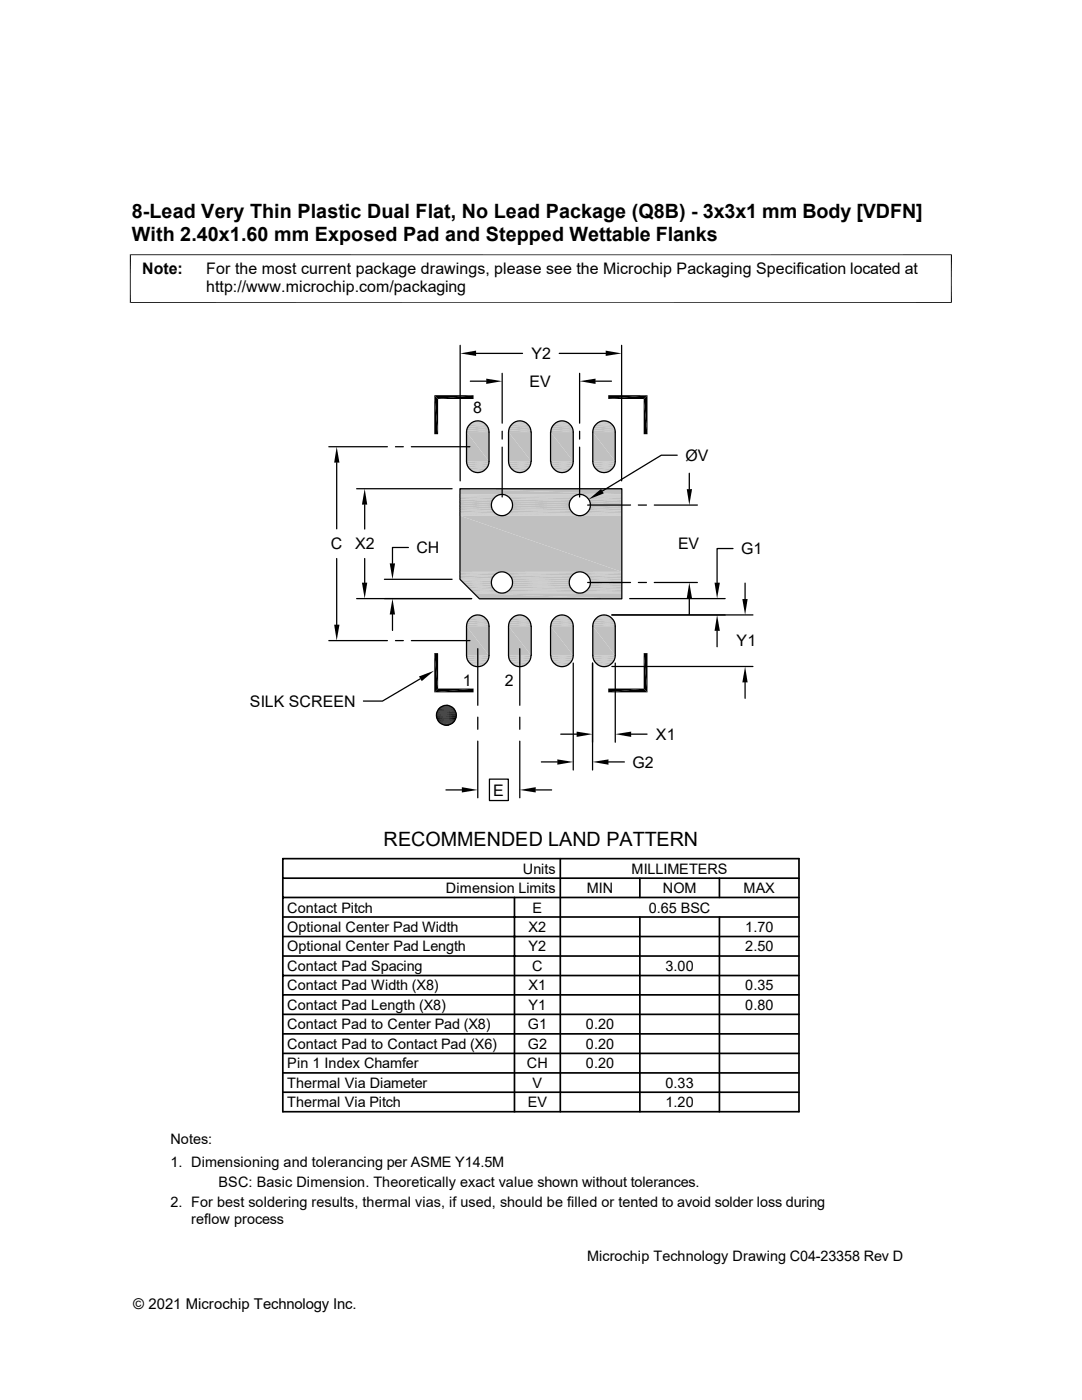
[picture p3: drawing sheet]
<svg xmlns="http://www.w3.org/2000/svg" width="216mm" height="279mm" viewBox="0 0 216 279" stroke-linecap="round" stroke-linejoin="round" font-family="sans-serif">
<g fill="#c0c0c0">
<path d="M94.7 84.1h1.3z"/>
<path d="M95.1 84l.9 .1z"/>
</g>
<path d="M94.3 84.2h2.1" fill="none" stroke="#c0c0c0" stroke-width=".2"/>
<path d="M94.7 84.1h1.3l.4 .1z" fill="#c0c0c0"/>
<path d="M94 84.3h2.7" fill="none" stroke="#c0c0c0" stroke-width=".21"/>
<path d="M93.4 84.9h3.8M93.7 84.6h3.3" fill="none" stroke="#c0c0c0" stroke-width=".3"/>
<path d="M93.1 86h4.5M93.2 85.2h4.3" fill="none" stroke="#c0c0c0" stroke-width=".38"/>
<path d="M93.1 85.6h4.5" fill="none" stroke="#c0c0c0" stroke-width=".42"/>
<g fill="#c0c0c0">
<path d="M93.1 86.2l4.5 5.9h-4.5z"/>
<path d="M93.1 86.2h4.5v5.9z"/>
</g>
<path d="M93.1 92.3h4.5M93.2 93.1h4.3" fill="none" stroke="#c0c0c0" stroke-width=".38"/>
<path d="M93.1 92.7h4.5" fill="none" stroke="#c0c0c0" stroke-width=".42"/>
<path d="M93.4 93.4h3.8" fill="none" stroke="#c0c0c0" stroke-width=".34"/>
<path d="M93.7 93.7h3.3" fill="none" stroke="#c0c0c0" stroke-width=".25"/>
<path d="M94 94h2.7" fill="none" stroke="#c0c0c0" stroke-width=".21"/>
<path d="M94.3 94.1l1.7 .1h-1.3z" fill="#c0c0c0"/>
<path d="M94.3 94.1h2.1" fill="none" stroke="#c0c0c0" stroke-width=".2"/>
<g fill="#c0c0c0">
<path d="M94.7 94.2l.8 .1z"/>
<path d="M94.7 94.2h1.3z"/>
<path d="M94.7 122.8h1.3z"/>
<path d="M95.1 122.7l.9 .1z"/>
</g>
<path d="M94.3 122.9h2.1" fill="none" stroke="#c0c0c0" stroke-width=".2"/>
<path d="M94.7 122.8h1.3l.4 .2z" fill="#c0c0c0"/>
<path d="M94 123.1h2.7" fill="none" stroke="#c0c0c0" stroke-width=".21"/>
<path d="M93.7 123.3h3.3" fill="none" stroke="#c0c0c0" stroke-width=".25"/>
<path d="M93.4 123.6h3.8" fill="none" stroke="#c0c0c0" stroke-width=".34"/>
<path d="M93.1 124.8h4.5M93.2 124h4.3" fill="none" stroke="#c0c0c0" stroke-width=".38"/>
<path d="M93.1 124.4h4.5" fill="none" stroke="#c0c0c0" stroke-width=".42"/>
<g fill="#c0c0c0">
<path d="M93.1 125l4.5 5.8h-4.5z"/>
<path d="M93.1 125h4.5v5.8z"/>
</g>
<path d="M93.1 131h4.5M93.2 131.8h4.3" fill="none" stroke="#c0c0c0" stroke-width=".38"/>
<path d="M93.1 131.4h4.5" fill="none" stroke="#c0c0c0" stroke-width=".42"/>
<path d="M93.4 132.1h3.8M93.7 132.4h3.3" fill="none" stroke="#c0c0c0" stroke-width=".3"/>
<path d="M94 132.7h2.7" fill="none" stroke="#c0c0c0" stroke-width=".21"/>
<path d="M94.3 132.8l1.7 .2h-1.3z" fill="#c0c0c0"/>
<path d="M94.3 132.9h2.1" fill="none" stroke="#c0c0c0" stroke-width=".2"/>
<g fill="#c0c0c0">
<path d="M94.7 133l.8 .1z"/>
<path d="M94.7 133h1.3z"/>
<path d="M103.1 122.8h1.3z"/>
<path d="M103.5 122.7l.9 .1z"/>
<path d="M102.7 123l.4-.2 1.6 .2z"/>
<path d="M103.1 122.8h1.3l.3 .2z"/>
</g>
<path d="M102.4 123.1h2.7" fill="none" stroke="#c0c0c0" stroke-width=".21"/>
<path d="M102.1 123.3h3.3" fill="none" stroke="#c0c0c0" stroke-width=".25"/>
<path d="M101.8 123.6h3.9" fill="none" stroke="#c0c0c0" stroke-width=".34"/>
<path d="M101.5 124.8h4.5M101.6 124h4.2" fill="none" stroke="#c0c0c0" stroke-width=".38"/>
<path d="M101.5 124.4h4.5" fill="none" stroke="#c0c0c0" stroke-width=".42"/>
<g fill="#c0c0c0">
<path d="M101.5 125l4.5 5.8h-4.5z"/>
<path d="M101.5 125h4.5v5.8z"/>
</g>
<path d="M101.5 131h4.5M101.6 131.8h4.2" fill="none" stroke="#c0c0c0" stroke-width=".38"/>
<path d="M101.5 131.4h4.5" fill="none" stroke="#c0c0c0" stroke-width=".42"/>
<path d="M101.8 132.1h3.9M102.1 132.4h3.3" fill="none" stroke="#c0c0c0" stroke-width=".3"/>
<path d="M102.4 132.7h2.7" fill="none" stroke="#c0c0c0" stroke-width=".21"/>
<g fill="#c0c0c0">
<path d="M102.7 132.8l1.7 .2h-1.3z"/>
<path d="M102.7 132.8h2l-.3 .2z"/>
<path d="M103.1 133l.8 .1z"/>
<path d="M103.1 133h1.3z"/>
<path d="M111.5 122.8h1.2z"/>
<path d="M111.9 122.7l.8 .1z"/>
<path d="M111.1 123l.4-.2 1.6 .2z"/>
<path d="M111.5 122.8h1.2l.4 .2z"/>
</g>
<path d="M110.7 123.1h2.8" fill="none" stroke="#c0c0c0" stroke-width=".21"/>
<path d="M110.4 123.3h3.4" fill="none" stroke="#c0c0c0" stroke-width=".25"/>
<path d="M110.2 123.6h3.8" fill="none" stroke="#c0c0c0" stroke-width=".34"/>
<path d="M109.9 124.8h4.5M110 124h4.2" fill="none" stroke="#c0c0c0" stroke-width=".38"/>
<path d="M109.9 124.4h4.4" fill="none" stroke="#c0c0c0" stroke-width=".42"/>
<g fill="#c0c0c0">
<path d="M109.9 125l4.5 5.8h-4.5z"/>
<path d="M109.9 125h4.5v5.8z"/>
</g>
<path d="M109.9 131h4.5M110 131.8h4.2" fill="none" stroke="#c0c0c0" stroke-width=".38"/>
<path d="M109.9 131.4h4.4" fill="none" stroke="#c0c0c0" stroke-width=".42"/>
<path d="M110.2 132.1h3.8M110.4 132.4h3.4" fill="none" stroke="#c0c0c0" stroke-width=".3"/>
<path d="M110.7 132.7h2.8" fill="none" stroke="#c0c0c0" stroke-width=".21"/>
<g fill="#c0c0c0">
<path d="M111.1 132.8l1.6 .2h-1.2z"/>
<path d="M111.1 132.8h2l-.4 .2z"/>
<path d="M111.5 133l.9 .1z"/>
<path d="M111.5 133h1.2z"/>
<path d="M119.9 122.8h1.3z"/>
<path d="M120.3 122.7l.9 .1z"/>
</g>
<path d="M119.5 122.9h2" fill="none" stroke="#c0c0c0" stroke-width=".2"/>
<path d="M119.9 122.8h1.3l.3 .2z" fill="#c0c0c0"/>
<path d="M119.2 123.1h2.7" fill="none" stroke="#c0c0c0" stroke-width=".21"/>
<path d="M118.9 123.3h3.3" fill="none" stroke="#c0c0c0" stroke-width=".25"/>
<path d="M118.6 123.6h3.8" fill="none" stroke="#c0c0c0" stroke-width=".34"/>
<path d="M118.3 124.8h4.5M118.4 124h4.2" fill="none" stroke="#c0c0c0" stroke-width=".38"/>
<path d="M118.3 124.4h4.4" fill="none" stroke="#c0c0c0" stroke-width=".42"/>
<g fill="#c0c0c0">
<path d="M118.3 125l4.5 5.8h-4.5z"/>
<path d="M118.3 125h4.5v5.8z"/>
</g>
<path d="M118.3 131h4.5M118.4 131.8h4.2" fill="none" stroke="#c0c0c0" stroke-width=".38"/>
<path d="M118.3 131.4h4.4" fill="none" stroke="#c0c0c0" stroke-width=".42"/>
<path d="M118.6 132.1h3.8M118.9 132.4h3.3" fill="none" stroke="#c0c0c0" stroke-width=".3"/>
<path d="M119.2 132.7h2.7" fill="none" stroke="#c0c0c0" stroke-width=".21"/>
<path d="M119.5 132.8l1.7 .2h-1.3z" fill="#c0c0c0"/>
<path d="M119.5 132.9h2" fill="none" stroke="#c0c0c0" stroke-width=".2"/>
<g fill="#c0c0c0">
<path d="M119.9 133l.8 .1z"/>
<path d="M119.9 133h1.3z"/>
<path d="M119.9 84.1h1.3z"/>
<path d="M120.3 84l.9 .1z"/>
</g>
<path d="M119.5 84.2h2" fill="none" stroke="#c0c0c0" stroke-width=".2"/>
<path d="M119.9 84.1h1.3l.3 .1z" fill="#c0c0c0"/>
<path d="M119.2 84.3h2.7" fill="none" stroke="#c0c0c0" stroke-width=".21"/>
<path d="M118.6 84.9h3.8M118.9 84.6h3.3" fill="none" stroke="#c0c0c0" stroke-width=".3"/>
<path d="M118.3 86h4.5M118.4 85.2h4.2" fill="none" stroke="#c0c0c0" stroke-width=".38"/>
<path d="M118.3 85.6h4.4" fill="none" stroke="#c0c0c0" stroke-width=".42"/>
<g fill="#c0c0c0">
<path d="M118.3 86.2l4.5 5.9h-4.5z"/>
<path d="M118.3 86.2h4.5v5.9z"/>
</g>
<path d="M118.3 92.3h4.5M118.4 93.1h4.2" fill="none" stroke="#c0c0c0" stroke-width=".38"/>
<path d="M118.3 92.7h4.4" fill="none" stroke="#c0c0c0" stroke-width=".42"/>
<path d="M118.6 93.4h3.8" fill="none" stroke="#c0c0c0" stroke-width=".34"/>
<path d="M118.9 93.7h3.3" fill="none" stroke="#c0c0c0" stroke-width=".25"/>
<path d="M119.2 94h2.7" fill="none" stroke="#c0c0c0" stroke-width=".21"/>
<path d="M119.5 94.1l1.7 .1h-1.3z" fill="#c0c0c0"/>
<path d="M119.5 94.1h2" fill="none" stroke="#c0c0c0" stroke-width=".2"/>
<g fill="#c0c0c0">
<path d="M119.9 94.2l.8 .1z"/>
<path d="M119.9 94.2h1.3z"/>
<path d="M111.5 84.1h1.2z"/>
<path d="M111.9 84l.8 .1z"/>
<path d="M111.1 84.2l.4-.1 1.6 .1z"/>
<path d="M111.5 84.1h1.2l.4 .1z"/>
</g>
<path d="M110.7 84.3h2.8" fill="none" stroke="#c0c0c0" stroke-width=".21"/>
<path d="M110.2 84.9h3.8M110.4 84.6h3.4" fill="none" stroke="#c0c0c0" stroke-width=".3"/>
<path d="M109.9 86h4.5M110 85.2h4.2" fill="none" stroke="#c0c0c0" stroke-width=".38"/>
<path d="M109.9 85.6h4.4" fill="none" stroke="#c0c0c0" stroke-width=".42"/>
<g fill="#c0c0c0">
<path d="M109.9 86.2l4.5 5.9h-4.5z"/>
<path d="M109.9 86.2h4.5v5.9z"/>
</g>
<path d="M109.9 92.3h4.5M110 93.1h4.2" fill="none" stroke="#c0c0c0" stroke-width=".38"/>
<path d="M109.9 92.7h4.4" fill="none" stroke="#c0c0c0" stroke-width=".42"/>
<path d="M110.2 93.4h3.8" fill="none" stroke="#c0c0c0" stroke-width=".34"/>
<path d="M110.4 93.7h3.4" fill="none" stroke="#c0c0c0" stroke-width=".25"/>
<path d="M110.7 94h2.8" fill="none" stroke="#c0c0c0" stroke-width=".21"/>
<g fill="#c0c0c0">
<path d="M111.1 94.1l1.6 .1h-1.2z"/>
<path d="M111.1 94.1h2l-.4 .1z"/>
<path d="M111.5 94.2l.9 .1z"/>
<path d="M111.5 94.2h1.2z"/>
<path d="M103.1 84.1h1.3z"/>
<path d="M103.5 84l.9 .1z"/>
<path d="M102.7 84.2l.4-.1 1.6 .1z"/>
<path d="M103.1 84.1h1.3l.3 .1z"/>
</g>
<path d="M102.4 84.3h2.7" fill="none" stroke="#c0c0c0" stroke-width=".21"/>
<path d="M101.8 84.9h3.9M102.1 84.6h3.3" fill="none" stroke="#c0c0c0" stroke-width=".3"/>
<path d="M101.5 86h4.5M101.6 85.2h4.2" fill="none" stroke="#c0c0c0" stroke-width=".38"/>
<path d="M101.5 85.6h4.5" fill="none" stroke="#c0c0c0" stroke-width=".42"/>
<g fill="#c0c0c0">
<path d="M101.5 86.2l4.5 5.9h-4.5z"/>
<path d="M101.5 86.2h4.5v5.9z"/>
</g>
<path d="M101.5 92.3h4.5M101.6 93.1h4.2" fill="none" stroke="#c0c0c0" stroke-width=".38"/>
<path d="M101.5 92.7h4.5" fill="none" stroke="#c0c0c0" stroke-width=".42"/>
<path d="M101.8 93.4h3.9" fill="none" stroke="#c0c0c0" stroke-width=".34"/>
<path d="M102.1 93.7h3.3" fill="none" stroke="#c0c0c0" stroke-width=".25"/>
<path d="M102.4 94h2.7" fill="none" stroke="#c0c0c0" stroke-width=".21"/>
<g fill="#c0c0c0">
<path d="M102.7 94.1l1.7 .1h-1.3z"/>
<path d="M102.7 94.1h2l-.3 .1z"/>
<path d="M103.1 94.2l.8 .1z"/>
<path d="M103.1 94.2h1.3z"/>
<path d="M91.8 97.5l32.3 1.1h-32.3z"/>
<path d="M91.8 97.5h32.3v1.1z"/>
</g>
<path d="M91.8 98.7h8.2M91.8 98.8h7.8M100.4 98.7h15.1M100.8 98.8h14.3M115.9 98.7h8.2M116.2 98.8h7.9M91.8 102.8h7.8M91.8 102.9h8.2M100.4 102.9h15.1M100.8 102.8h14.3M115.9 102.9h8.2M116.2 102.8h7.9" fill="none" stroke="#c0c0c0" stroke-width=".2"/>
<path d="M91.8 99h7.4M101.1 99h13.6M116.6 99h7.5M91.8 102.6h7.4M101.1 102.6h13.6M116.6 102.6h7.5" fill="none" stroke="#c0c0c0" stroke-width=".21"/>
<path d="M91.8 99.2h7.1M91.8 99.5h6.8M101.5 99.2h12.9M101.8 99.5h12.3M117 99.2h7.1M117.3 99.5h6.8M91.8 102h6.8M91.8 102.3h7.1M101.5 102.3h12.9M101.8 102h12.3M117 102.3h7.1M117.3 102h6.8" fill="none" stroke="#c0c0c0" stroke-width=".3"/>
<path d="M91.8 99.8h6.6M102 99.8h11.9M117.5 99.8h6.6M91.8 101.7h6.6M102 101.7h11.9M117.5 101.7h6.6" fill="none" stroke="#c0c0c0" stroke-width=".34"/>
<path d="M91.8 100.2h6.4M91.8 101h6.3M91.8 101.4h6.4M102.2 100.2h11.5M102.2 101.4h11.5M102.3 101h11.3M117.6 100.2h6.5M117.6 101.4h6.5M117.8 101h6.3" fill="none" stroke="#c0c0c0" stroke-width=".38"/>
<path d="M91.8 100.6h6.3M102.3 100.6h11.3M117.8 100.6h6.3" fill="none" stroke="#c0c0c0" stroke-width=".42"/>
<g fill="#c0c0c0">
<path d="M91.8 102.9l32.3 11.2h-32.3z"/>
<path d="M91.8 102.9h32.3v11.2z"/>
</g>
<g fill="none" stroke="#c0c0c0" stroke-width=".2">
<path d="M91.8 114.2h8.2M91.8 114.3h7.8M91.8 115.5h6.4M94.3 118.3h5.3M94.5 118.4h5.5M100.4 114.2h15.1M100.4 118.4h15.1M100.8 114.3h14.3M100.8 118.3h14.3M115.9 114.2h8.2M115.9 118.4h8.2M116.2 114.3h7.9"/>
<path d="M116.2 118.3h7.9"/>
</g>
<path d="M91.8 114.4h7.4M94.1 118.1h5.1M101.1 114.4h13.6M101.1 118.1h13.6M116.6 114.4h7.5M116.6 118.1h7.5" fill="none" stroke="#c0c0c0" stroke-width=".21"/>
<path d="M91.8 114.7h7.1M91.8 115h6.8M93.6 117.5h5M93.9 117.8h5M101.5 114.7h12.9M101.5 117.8h12.9M101.8 115h12.3M101.8 117.5h12.3M117 114.7h7.1M117 117.8h7.1M117.3 115h6.8M117.3 117.5h6.8" fill="none" stroke="#c0c0c0" stroke-width=".3"/>
<path d="M91.8 115.3h6.6M93.2 117.2h5.2M102 115.3h11.9M102 117.2h11.9M117.5 115.3h6.6M117.5 117.2h6.6" fill="none" stroke="#c0c0c0" stroke-width=".34"/>
<path d="M92 116.1h6.1M92.8 116.9h5.4M102.2 115.7h11.5M102.2 116.9h11.5M102.3 116.1h11.3M117.6 115.7h6.5M117.6 116.9h6.5M117.8 116.1h6.3" fill="none" stroke="#c0c0c0" stroke-width=".38"/>
<path d="M91.8 115.7h6.4" fill="none" stroke="#c0c0c0" stroke-width=".25"/>
<path d="M92.4 116.5h5.7M102.3 116.5h11.3M117.8 116.5h6.3" fill="none" stroke="#c0c0c0" stroke-width=".42"/>
<g fill="#c0c0c0">
<path d="M94.6 118.4l29.5 1.1h-28.4z"/>
<path d="M94.6 118.4h29.5v1.1z"/>
</g>
<g fill="none" stroke="#000" stroke-width=".25">
<path d="M91.8 68.9v27.1M93.9 76.1h3.1M95 70.5h9.3M100.2 74.5v10M111.6 70.5h9.3M115.7 74.5v10M118.8 76.1h3.2M124 68.9v27.1M65.6 89.2h11.7M67.2 92.3v13.2M71.2 97.5h19M78.9 89.2h1.6"/>
<path d="M82.1 89.2h11.7M91.8 97.5h32.3v22h-28.4l-3.9-3.9zM93.8 84.7a2.22 2.22 0 0 1 2.4-.5 2.22 2.22 0 0 1 1.4 2v5.9a2.24 2.24 0 0 1-2.3 2.2 2.24 2.24 0 0 1-2.2-2.2v-5.9a2.11 2.11 0 0 1 .7-1.5zM100.2 86.1v1.5M100.2 89.2v10M106 86.2a2.24 2.24 0 0 0-2.3-2.2 2.24 2.24 0 0 0-2.2 2.2v5.9a2.24 2.24 0 0 0 2.2 2.2 2.24 2.24 0 0 0 2.3-2.2M106 86.2v5.9M109.9 86.2v5.9M109.9 86.2a2.24 2.24 0 0 1 2.2-2.2 2.24 2.24 0 0 1 2.3 2.2v5.9a2.24 2.24 0 0 1-2.3 2.2 2.24 2.24 0 0 1-2.2-2.2M115.7 86.1v1.5M115.7 89.2v10M119 84.7a2.22 2.22 0 0 1 2.4-.5 2.22 2.22 0 0 1 1.4 2v5.9a2.24 2.24 0 0 1-2.3 2.2 2.24 2.24 0 0 1-2.2-2.2v-5.9a2.11 2.11 0 0 1 .7-1.5z"/>
<path d="M135.1 90.8h-3.1l-11.8 7.2M137.5 94.4v3.2M67.2 111.5v13.2M71.2 119.5h22.9M72.8 100.7v4.9M72.8 111.5v4.8M76.7 115.6h13.5M81.5 109.3h-3.2v3.1M117.3 116.2h8.5M117.3 100.8h8.5M125.6 119.5h19.1M127.4 116.2h1.6"/>
<path d="M127.4 100.8h1.6M130.6 116.2h8.5M130.6 100.8h8.5M137.5 119.4v3.2M146.3 109.5h-3.2v6.8M148.7 116.4v3.1M65.6 127.8h11.7M78.3 122.6v3.2M78.9 127.8h1.6M82.1 127.8h11.7M83.9 135.5l-7.6 4.4h-3.8M93.8 123.4a2.22 2.22 0 0 1 2.4-.5 2.22 2.22 0 0 1 1.4 2.1v5.8a2.24 2.24 0 0 1-2.3 2.3 2.24 2.24 0 0 1-2.2-2.3v-5.8a2.11 2.11 0 0 1 .7-1.6z"/>
<path d="M95.3 129.5v11.3M103.7 129.5v11.3M106 125a2.24 2.24 0 0 0-2.3-2.3 2.24 2.24 0 0 0-2.2 2.3v5.8a2.24 2.24 0 0 0 2.2 2.3 2.24 2.24 0 0 0 2.3-2.3M106 125v5.8M109.9 125v5.8M109.9 125a2.24 2.24 0 0 1 2.2-2.3 2.24 2.24 0 0 1 2.3 2.3v5.8a2.24 2.24 0 0 1-2.3 2.3 2.24 2.24 0 0 1-2.2-2.3M114.4 132.3v21.4M118.2 132.3v21.4M119 123.4a2.22 2.22 0 0 1 2.4-.5 2.22 2.22 0 0 1 1.4 2.1v5.8a2.24 2.24 0 0 1-2.3 2.3 2.24 2.24 0 0 1-2.2-2.3v-5.8a2.11 2.11 0 0 1 .7-1.6zM122.1 133h28.1M122.1 122.7h28.1M122.8 132.3v15.8"/>
<path d="M143.1 125.9v3.2M148.7 136.2v3.2M89 157.6h3.2M95.3 143.1v2.4M95.3 147.9v11.3M97.7 155.5h3.7v4.3h-3.7zM103.7 143.1v2.4M103.7 147.9v11.3M106.9 157.6h3.2M108 152.1h3.2M111.9 146.5h3.2M121.4 152.1h3.2"/>
<path d="M125.9 146.5h3.2"/>
<circle cx="100.2" cy="100.8" r="2.11"/>
<circle cx="100.2" cy="116.2" r="2.11"/>
<circle cx="115.7" cy="116.2" r="2.11"/>
<circle cx="115.7" cy="100.8" r="2.11"/>
<circle cx="89.1" cy="142.8" r="1.98"/>
</g>
<g fill="none" stroke="#000" stroke-width=".34">
<path d="M56.4 175.3h103M56.4 171.4h103v50.5h-103zM56.4 179.1h103M102.7 179.1v42.8M111.8 171.4v50.5M127.7 175.3v3.8M143.6 175.3v3.8M56.4 194.7h103M56.4 198.5h103M56.4 186.9h103M56.4 183h103M56.4 190.8h103"/>
<path d="M127.7 183v38.9M143.6 183v38.9M56.4 206.3h103M56.4 202.4h103M56.4 218h103M56.4 214.1h103M56.4 210.2h103"/>
</g>
<g fill="#000">
<path d="M86.7 78.9h7.8l-7.1 .7zM87.4 79.6l7.1-.7v.7zM91.8 70.5l3.2-.5v1zM97 75.6l3.2 .5-3.2 .5zM115.7 76.1l3.1-.5v1zM120.9 70l3.1 .5-3.1 .5zM121.4 78.9h7.8l-7.8 .7zM121.4 79.6l7.8-.7-.8 .7zM128.4 79.6l.8 7.1h-.8zM128.4 79.6l.8-.7v7.8zM67.2 89.2l.5 3.1h-1zM86.7 78.9l.7 7.8h-.7z"/>
<path d="M86.7 78.9l.7 .7v7.1zM117.5 99.7l2.4-2.1 .6 .9zM137 97.6h1.1l-.6 3.2zM72.8 97.5l.5 3.2h-1.1zM72.2 116.3h1.1l-.5 3.2zM77.8 112.4h1l-.5 3.2zM137.5 116.2l.6 3.2h-1.1zM142.6 116.3h1l-.5 3.2zM148.1 119.5h1.1l-.5 3.2zM66.7 124.7h1l-.5 3.1zM78.3 119.5l.5 3.1h-1zM83.6 135l3-1.1-2.4 2z"/>
<path d="M86.7 130.3l.7 7.1-.7 .8zM86.7 130.3h.7v7.1zM86.7 138.2l7.8-.8v.8zM86.7 138.2l.7-.8h7.1zM128.4 130.3l.8 7.9-.8-.8zM121.4 137.4h7l-7 .8zM128.4 130.3h.8v7.9zM121.4 138.2l7-.8 .8 .8zM143.1 122.7l.5 3.2h-1zM148.7 133l.5 3.2h-1.1zM88.1 144.5l1.8 .1h-1.7zM88.1 144.5h1.9l-.1 .1z"/>
<path d="M88.1 141h1.9zM88.2 140.9l1.8 .1zM88.2 144.6l1.5 .1zM88.2 144.6h1.7zM88.2 140.9h1.7zM88.4 140.8l1.5 .1zM88.4 144.7h1.1zM88.4 144.7h1.3zM88.4 140.8h1.3zM88.6 140.8h1.1zM88.6 144.7h.7zM88.6 144.7h.9z"/>
<path d="M88.6 140.8h.9zM88.8 140.7l.7 .1zM88.8 144.7h.5zM88.8 140.7h.5zM92.2 157.1l3.1 .5-3.1 .6zM103.7 157.6l3.2-.5v1.1zM111.2 151.6l3.2 .5-3.2 .5zM115.1 146l3.1 .5-3.1 .6zM118.2 152.1l3.2-.5v1zM122.8 146.5l3.1-.5v1.1z"/>
</g>
<path d="M26 50.8v9.7M189.8 50.8v9.7M87 142.6h4.1M87 143h4.1M87.1 142.3h4M87.1 143.4h3.9" fill="none" stroke="#000" stroke-width=".21"/>
<g fill="none" stroke="#000" stroke-width=".2">
<path d="M25.9 50.8h164M25.9 60.4h164M87 142.5h4.1M87 142.8h4.1M87.1 143.2h4M87.1 142.1h3.9M87.2 141.9h3.7M87.2 143.6h3.7M87.2 141.7h3.6M87.2 143.8h3.6M87.4 141.6h3.4M87.4 143.9h3.4"/>
<path d="M87.5 141.4h3.1M87.5 144.1h3.1M87.6 141.3h2.9M87.6 144.2h2.9M87.7 141.2h2.7M87.7 144.3h2.7M87.9 141h2.4M87.9 144.4h2.4"/>
</g>
<g font-size="3.9">
<text x="26.3" y="43.5">8-Lead Very Thin Plastic Dual Flat, No Lead Package (Q8B) - 3x3x1 mm Body [VDFN]</text>
<text x="26.3" y="48">With 2.40x1.60 mm Exposed Pad and Stepped Wettable Flanks</text>
<text x="76.5" y="168.9">RECOMMENDED LAND PATTERN</text>
</g>
<g font-size="3.2">
<text x="28.4" y="54.6">Note:</text>
<text x="41.1" y="54.6">For the most current package drawings, please see the Microchip Packaging Specification located at</text>
<text x="41.1" y="58.3">http://www.microchip.com/packaging</text>
<text x="106" y="71.7">Y2</text>
<text x="105.7" y="77.2">EV</text>
<text x="94.4" y="82.4">8</text>
<text x="136.8" y="91.9">ØV</text>
<text x="66" y="109.6">C</text>
<text x="70.9" y="109.6">X2</text>
<text x="83.1" y="110.4">CH</text>
<text x="135.3" y="109.6">EV</text>
<text x="147.9" y="110.6">G1</text>
<text x="147" y="129">Y1</text>
<text x="92.3" y="136.9">1</text>
<text x="100.7" y="136.9">2</text>
<text x="49.9" y="141.1">SILK SCREEN</text>
<text x="130.9" y="147.7">X1</text>
<text x="126.2" y="153.2">G2</text>
<text x="98.4" y="158.8">E</text>
</g>
<text font-size="3" x="26.6" y="261.3">© 2021 Microchip Technology Inc.</text>
<g font-size="2.9">
<text x="89" y="178.2">Dimension Limits</text>
<text x="104.3" y="174.3">Units</text>
<text x="117.1" y="178.2">MIN</text>
<text x="126" y="174.3">MILLIMETERS</text>
<text x="132.2" y="178.2">NOM</text>
<text x="148.4" y="178.2">MAX</text>
<text x="57.3" y="186">Optional Center Pad Width</text>
<text x="57.3" y="182.1">Contact Pitch</text>
<text x="105.5" y="186">X2</text>
<text x="106.3" y="182.1">E</text>
<text x="129.5" y="182.1">0.65 BSC</text>
<text x="148.7" y="186">1.70</text>
<text x="57.3" y="189.9">Optional Center Pad Length</text>
<text x="105.5" y="189.9">Y2</text>
<text x="148.7" y="189.9">2.50</text>
<text x="57.3" y="197.7">Contact Pad Width (X8)</text>
<text x="57.3" y="193.8">Contact Pad Spacing</text>
<text x="105.5" y="197.7">X1</text>
<text x="106.2" y="193.8">C</text>
<text x="132.8" y="193.8">3.00</text>
<text x="148.7" y="197.7">0.35</text>
<text x="57.3" y="201.5">Contact Pad Length (X8)</text>
<text x="105.5" y="201.5">Y1</text>
<text x="148.7" y="201.5">0.80</text>
<text x="57.3" y="205.4">Contact Pad to Center Pad (X8)</text>
<text x="57.3" y="209.3">Contact Pad to Contact Pad (X6)</text>
<text x="105.3" y="205.4">G1</text>
<text x="105.3" y="209.3">G2</text>
<text x="116.9" y="205.4">0.20</text>
<text x="116.9" y="209.3">0.20</text>
<text x="57.3" y="213.2">Pin 1 Index Chamfer</text>
<text x="105.2" y="213.2">CH</text>
<text x="116.9" y="213.2">0.20</text>
<text x="57.3" y="217.1">Thermal Via Diameter</text>
<text x="57.3" y="221">Thermal Via Pitch</text>
<text x="105.3" y="221">EV</text>
<text x="106.3" y="217.1">V</text>
<text x="132.8" y="217.1">0.33</text>
<text x="132.8" y="221">1.20</text>
<text x="34" y="232.9">1. Dimensioning and tolerancing per ASME Y14.5M</text>
<text x="34" y="228.3">Notes:</text>
<text x="43.6" y="236.9">BSC: Basic Dimension. Theoretically exact value shown without tolerances.</text>
<text x="34" y="240.9">2. For best soldering results, thermal vias, if used, should be filled or tented to avoid solder loss during</text>
<text x="38.1" y="244.3">reflow process</text>
<text x="117.1" y="251.6">Microchip Technology Drawing C04-23358 Rev D</text>
</g>
</svg>
